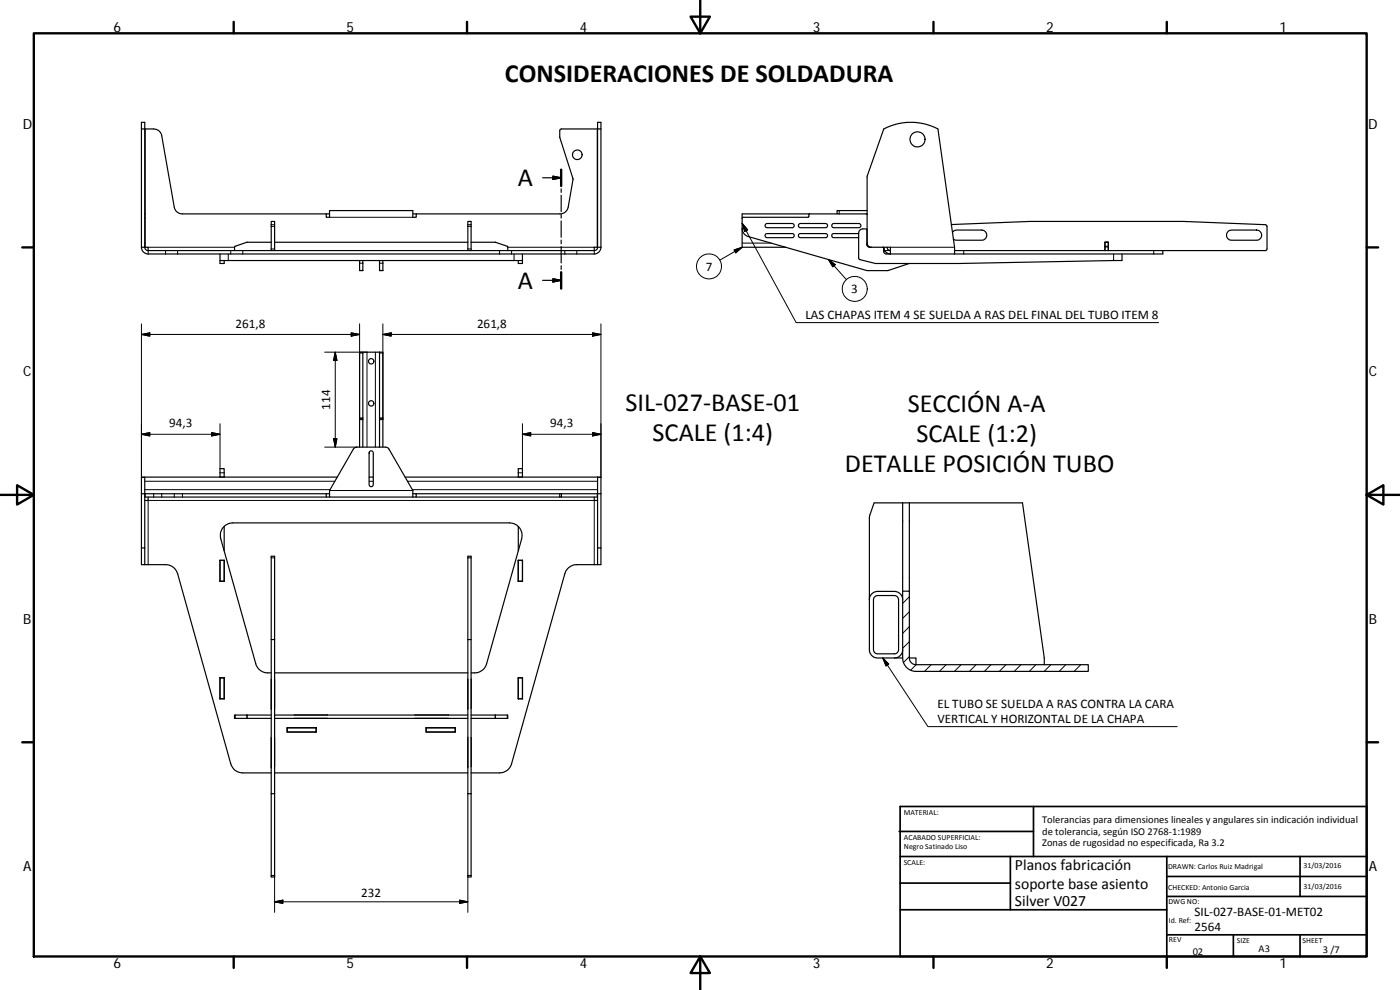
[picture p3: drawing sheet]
<svg xmlns="http://www.w3.org/2000/svg" width="420mm" height="297mm" viewBox="0 0 420 297" stroke-linecap="round" stroke-linejoin="round" font-family="sans-serif">
<g fill="none" stroke="#000" stroke-width=".36">
<path d="M42.4 38.7v-2h1v2M42.4 38.7h1M42.4 38.7v35.5M43.4 38.7v35.5l.4 .8 .7 .2M179.3 36.7h1v2h-1zM179.3 38.7v35.5l-.2 .6-.8 .4M180.3 38.7v35.5M162.8 53.3h5.6M165.9 52.9l2.5 .4-2.5 .5zM168.4 50.9v4.9M168.4 56.7v1M168.4 58.6v4.9"/>
<path d="M42.4 74.2a2 2 0 0 0 2.1 2h133.8a2.01 2.01 0 0 0 2-2M42.4 74.2h1.1M43.4 64.2h.1M43.5 74.2h1v1M44.5 75.2h36.9M66 76.2v2.9h1.3v-.9M66 78.2h90.8M81.4 66.4h1v8.8h-1zM81.4 72.7h-7.3l-3.6 1.2-.1 1.3M82.4 72.7h58M82.4 75.2h58M98.9 64.2h-44.2a2.46 2.46 0 0 1-2.4-2.1l-3.8-21.3a2.43 2.43 0 0 0-2.4-2.1h-2.6v35.5"/>
<path d="M108.9 78.2v3h-1v-3M114.9 78.2v3h-1v-3M123.9 64.2h44.2a2.46 2.46 0 0 0 2.4-2.1l1.5-8.4-4-12.4v-2.3l.5-.3h10.8v35.5h-1v1M124.9 64.2v1h-1v-2h-25v2h-1v-1M140.4 66.4h1v8.8h-1zM141.4 72.7h7.3l3.6 1.2 .1 1.3M141.4 75.2h36.9M156.8 76.2v2.9h-1.3v-.9M168.4 64.4v1M168.4 66.3v4.9M168.4 72.1v1M168.4 74v4.9"/>
<path d="M168.4 79.8v1M179.3 64.2h.1M179.3 74.2h1M222.7 68.6v5.6h13.1M222.7 65.4v3.2M222.7 68.6a2.53 2.53 0 0 0 1.8 2.4l35.6 10.2h6.4l6.4-2.1M229.8 67.3l.4-.2h7.5a.64 .64 0 0 1 .7 .6 .64 .64 0 0 1-.7 .6h-7.5a.64 .64 0 0 1-.5-.3 .64 .64 0 0 1 .1-.7zM229.8 70.3l.4-.2h7.5a.61 .61 0 0 1 .7 .6 .61 .61 0 0 1-.7 .6h-7.5a.64 .64 0 0 1-.5-.4 .64 .64 0 0 1 .1-.6zM239.9 67.2l7.8-.1a.64 .64 0 0 1 .7 .6 .64 .64 0 0 1-.7 .6h-7.5a.63 .63 0 0 1-.6-.4 .63 .63 0 0 1 .3-.7zM239.9 70.1h7.8a.61 .61 0 0 1 .7 .6 .61 .61 0 0 1-.7 .6h-7.5a.63 .63 0 0 1-.6-.4 .63 .63 0 0 1 .3-.8zM243 64.2l-.5 1h-19.6l-.2 .2M249.8 67.3l.4-.2h7.5a.64 .64 0 0 1 .7 .6 .64 .64 0 0 1-.7 .6h-7.5a.64 .64 0 0 1-.5-.3 .64 .64 0 0 1 .1-.7z"/>
<path d="M251.2 64.2h-28.5v1.2M257.7 70.1h-7.5a.61 .61 0 0 0-.6 .6 .61 .61 0 0 0 .6 .6h7.5M260 64.2l.2 .2M260.2 72.9a1.23 1.23 0 0 0 1.3 1.3M260.2 63.2h-9v1h9M260.2 73.7v-20.7l5-14.3a17.5 17.5 0 0 1 16.3 0l5 35.5v2M265 74.2l.2 .1v1.3M265.2 74.2a2 2 0 0 0 2 2v-2h-6.2l-.6-.2-.2-.6v-4.7h-1.3a1.26 1.26 0 0 0-1.2 1.3l.1 7.7 4.9 1.4h25l49-.9v-2M265.2 75.4l.2 .6 .5 .2h20.6M266.2 74.2l.2 .6 .8 .4M285.5 67.4l23.5-1h46.3l24.5 1 .4 .5v6.8l-.3 .5h-30.9M285.8 69.7l.5-.4 .8-.3h7.5a1.52 1.52 0 0 1 1.5 1.5 1.52 1.52 0 0 1-1.5 1.6h-7.5l-1-.3"/>
<path d="M286.5 75.2h62.5v1h-62.5M331.6 75.2v-2.5h1v2.5M368.5 69.5l1.1-.5h7.5a1.52 1.52 0 0 1 1.5 1.5 1.52 1.52 0 0 1-1.5 1.6h-7.5a1.52 1.52 0 0 1-1.4-1 1.52 1.52 0 0 1 .3-1.6zM162.8 84.1h5.6M165.9 83.6l2.5 .5-2.5 .5zM168.4 81.7v4.9M108.9 105.7h5M113.9 105.7v19.9M113.9 105.7h1v19.9M106.2 134.6l.9-.4h8.6l.7 .2 7.5 12.8v1.9h-25v-1.9zM107.9 125.6h1v8.6M107.9 125.6v8.6"/>
<path d="M107.9 125.6v-19.9h1v19.9M111 135.4a.62 .62 0 0 1 .7-.1 .62 .62 0 0 1 .3 .6v9.5a.62 .62 0 0 1-.6 .6 .62 .62 0 0 1-.6-.6v-9.5zM113.9 125.6v8.6M113.9 125.6h1v8.6M42.4 148.1v-4.9h1v21.2M42.4 148.1h56.5M42.4 148.1v16.3M43.4 143.2h57.8M43.5 148.1v1h54.4M44.5 149.1v1.1h-1.1M66 143.1v.1M66 143.1v-2.5h1.3v2.5"/>
<path d="M67.3 143.1v.1M67.3 157.9v7.4M97.9 148.1v1h1M110.8 143.2h1.2M121.6 143.2h57.7M123.9 148.1h1v1h-1M124.9 148.1h43.1M124.9 149.1h43.1M155.5 140.6h1.3v2.5h-1.3zM155.5 143.1v.1M155.5 157.9v7.4M156.8 143.1v.1"/>
<path d="M178.3 149.1v1.1h1M179.3 143.2h1v4.9M179.3 143.2v21.2h1M180.3 148.1h-12.3v1h11.3v-1M180.3 148.1v16.3M270.9 150.9v26.5M272.9 150.9v26.5M42.4 164.4v5h1M42.4 164.4h1M43.4 169.4h6.3a3.8 3.8 0 0 1 3.6 2.7l15.9 57.1a3.7 3.7 0 0 0 3.7 2.7h8.5M43.4 164.4v5M66 174.4h1.3"/>
<path d="M66 168.1h1.3v6.3h-1.3zM81.4 166.9h1v96.2h-1zM140.4 166.9h1v96.2h-1zM155.5 168.1h1.3v6.3h-1.3zM155.5 174.4h1.3M179.3 164.4v5M179.3 169.4h-6.2a3.8 3.8 0 0 0-3.6 2.7l-16 57.1a3.7 3.7 0 0 1-3.6 2.7h-8.5M180.3 164.4v5h-1M260.9 180v-24.6l1.4-4.5h44.6l6.5 46.5v2M260.9 180v14.9a2.47 2.47 0 0 0 2.5 2.5h5a2.48 2.48 0 0 0 2.5-2.5M260.9 180a2.48 2.48 0 0 1 2.5-2.6h5a2.48 2.48 0 0 1 2.5 2.6v14.9M262.5 179.1l.9-.4h5a1.3 1.3 0 0 1 1.3 1.3v14.9a1.23 1.23 0 0 1-1.3 1.3h-5a1.23 1.23 0 0 1-1.3-1.3v-14.9z"/>
<path d="M270.9 177.4h2v20a2 2 0 0 0 2 2h51.7v2h-51.7a4 4 0 0 1-4-4v-2.5M270.9 177.4v2.6M81.4 191.9h1M140.4 191.9h1M268.4 197.4h2.5M272.9 197.4h2v2M66 209.6h1.3M66 203.4h1.3v6.3h-1.3zM81.4 214.5h-11v1h11M81.4 201.9a4 4 0 0 1-4.6-2.7l-10.5-37.5a3.7 3.7 0 0 1 3.6-4.8h83a3.8 3.8 0 0 1 3.7 4.8l-10.6 37.5a4 4 0 0 1-4.6 2.7M81.4 203.8v8.7M82.4 215.5h58"/>
<path d="M82.4 214.5h58M82.4 201.9h58M82.4 203.8v8.7M86.2 218.4h8.7v1.2M86.2 219.6h.1M86.2 218.4h8.7v1.2h-8.7zM86.2 218.4v1.2h8.7M88.3 215.5h10M88.3 214.5h10M94.9 219.6h.1M124.5 215.5h10.1M124.5 214.5h10.1"/>
<path d="M127.9 218.4h8.7v1.2M127.9 219.6h.1M127.9 218.4h8.7v1.2h-8.7zM127.9 218.4v1.2h8.7M136.6 219.6h.1M140.4 203.8v8.7M141.4 214.5h11v1h-11M141.4 203.8v8.7M155.5 203.4h1.3v6.3h-1.3zM155.5 209.6h1.3M81.4 238.1h1M81.4 221.3v8.7"/>
<path d="M82.4 221.3v8.7M82.4 231.9h58M140.4 238.1h1M140.4 221.3v8.7M141.4 221.3v8.7"/>
<circle cx="173.3" cy="46.4" r="1.44"/>
<circle cx="275.3" cy="41.8" r="2.27"/>
<circle cx="111.4" cy="108.4" r=".8"/>
<circle cx="111.4" cy="121" r=".8"/>
</g>
<g fill="none" stroke="#000" stroke-width=".3">
<path d="M43.4 72.9h.1M43.4 65.4h.1M44.5 74.2h25.9M44.5 75.2v1M49.7 75.2v1M53.3 75.2v1M68.5 76.2v2M69.2 75.2v1M72.9 75.2v1M81.4 67.9h1M81.4 74.7h1M81.4 67.4h1"/>
<path d="M98.9 65.2h25M107.9 79h1M113.9 79h1M140.4 67.9h1M140.4 74.7h1M140.4 67.4h1M149.9 75.2v1M152.4 74.2h25.9M153.5 75.2v1M154.3 76.2v2M169.5 75.2v1M173.1 75.2v1"/>
<path d="M178.3 75.2v1M179.3 72.9h.1M179.3 65.4h.1M220.3 75l2.4-.8-1.9 1.7zM222.7 67l16.2 29.8h108.8M222.7 67l1.7 2-.9 .4zM222.7 72.9h8.8M222.7 74.2l-6.7 3.8M248.6 77.9l2.1 1.5-.8 .7zM248.6 77.9l5.4 6M251.9 63.2v1M265.5 75.2h1.7"/>
<path d="M267.2 74.2h19.3M289.2 75.2v1M331.6 72.7h1M331.6 74.1h1M331.6 73.9h1M334.2 76.2v2M346.3 75.2v1M42.4 97.2v46h1M105.4 99.9l2.5 .5-2.5 .5zM107.9 81.1h1M107.9 97.2v28.7h1M113.9 81.1h1"/>
<path d="M114.9 97.2v28.7h-1M177.8 99.9l2.5 .5-2.5 .5zM180.3 97.2v46M42.4 100.4l2.5-.5v1zM42.4 100.4h65.5M97.4 105.7h12.7v28.5M100.6 105.7v28.5M100.6 105.7l.5 2.4h-1zM107.9 105.9h1M112.7 105.7v28.5M113.9 105.9h1M114.9 100.4l2.5-.5v1z"/>
<path d="M114.9 100.4h65.4M42.4 130.3l2.5-.5v1zM42.4 130.3h23.6M63.5 129.8l2.5 .5-2.5 .5zM66 127.1v13.5M97.4 134.2h9.7M100.1 131.6h1l-.5 2.6zM107.9 125.4h1M113.9 125.4h1M156.8 130.3l2.5-.5v1zM156.8 127.1v13.5M156.8 130.3h23.5"/>
<path d="M177.8 129.8l2.5 .5-2.5 .5zM43.4 144.4h57.1M43.4 146.9h55.6M46.1 148.1v1M48.5 148.1v1M52.3 148.1v1M54.7 148.1v1M66 141.9h1.3M98.9 147.2h25M110.8 144.4h1.2M122.3 144.4h57M123.8 146.9h55.5"/>
<path d="M155.5 141.9h1.3M168.5 148.1v1M179.3 143.2h1M44.5 169.4v-19.2h133.8v19.2M81.4 167.4h1M140.4 167.4h1M272.9 179l-2 2M264.9 197.4l13.6 20.6h74.8M264.9 197.4l1.8 1.9-.8 .5zM272.9 197l-1.8 1.8M272.9 192.5l-2 2M272.9 188l-2 2"/>
<path d="M272.9 183.5l-2 2M275 199.4l-1.7 1.7M279.5 199.4l-2 2M283.9 199.4l-2 2M288.4 199.4l-2 2M292.9 199.4l-2 2M297.4 199.4l-2 2M301.9 199.4l-2 2M306.4 199.4l-2 2M310.9 199.4l-2 2M315.4 199.4l-2 2M319.9 199.4l-2 2"/>
<path d="M324.3 199.4l-1.9 2M70.6 214.5v1M74.1 214.5v1M74.2 214.5v1M148.6 214.5v1M148.7 214.5v1M152.2 214.5v1M81.4 262.7h1v11M82.4 270.6l2.5-.5v1zM82.4 270.6h58M137.9 270.1l2.5 .5-2.5 .5zM141.4 262.7h-1v11"/>
<circle cx="212.8" cy="79.9" r="3.8"/>
<circle cx="256.5" cy="86.7" r="3.8"/>
</g>
<g fill="#000">
<circle cx="81.4" cy="212.5" r=".18"/>
<circle cx="140.4" cy="212.5" r=".18"/>
<circle cx="81.4" cy="230" r=".18"/>
<circle cx="140.4" cy="230" r=".18"/>
</g>
<g fill="none" stroke="#000" stroke-width=".71">
<path d="M10.1 10h400.1v277h-400.1zM70.1 6.6v3.4M140.2 6.6v3.4M207.3 5h5.8l-2.9 5zM210.2 0v10M280.2 6.6v3.4M350.2 6.6v3.4M168.4 50.9v4.9M6.7 74.2h3.4M410.2 74.2h3.4M168.4 81.7v4.9M.2 148.5h9.9"/>
<path d="M5.1 145.6l5 2.9-5 2.9zM410.2 148.5l5-2.9v5.8zM410.2 148.5h9.9M6.7 222.7h3.4M410.2 222.7h3.4M70.1 287v3.4M140.2 287v3.4M210.2 287l2.9 5h-5.8zM210.2 287v10M280.2 287v3.4M350.2 287v3.4"/>
</g>
<g fill="none" stroke="#000" stroke-width=".51">
<path d="M269.8 249.5h40.4M270.1 257h140.1M270.1 242h140.1v45h-140.1zM303.2 257v16M310.2 242v15M350.2 257v30M390.2 257v12M270.1 273h80.1M270.1 265h33.1M350.2 269h60M350.2 263h60M350.2 280.5h60"/>
<path d="M370.2 280.5v6.5M390.2 280.5v6.5"/>
</g>
<path d="M165.9 52.9l2.5 .4-2.5 .5zM165.9 83.6l2.5 .5-2.5 .5z" fill="#000" stroke="#000" stroke-width=".36"/>
<g fill="#000" stroke="#000" stroke-width=".3">
<path d="M220.3 75l2.4-.8-1.9 1.7zM222.7 67l1.7 2-.9 .4zM248.6 77.9l2.1 1.5-.8 .7zM42.4 100.4l2.5-.5v1zM114.9 100.4l2.5-.5v1zM100.6 105.7l.5 2.4h-1zM105.4 99.9l2.5 .5-2.5 .5zM177.8 99.9l2.5 .5-2.5 .5zM42.4 130.3l2.5-.5v1zM63.5 129.8l2.5 .5-2.5 .5zM100.1 131.6h1l-.5 2.6zM156.8 130.3l2.5-.5v1z"/>
<path d="M177.8 129.8l2.5 .5-2.5 .5zM264.9 197.4l1.8 1.9-.8 .5zM82.4 270.6l2.5-.5v1zM137.9 270.1l2.5 .5-2.5 .5z"/>
</g>
<g font-size="7.9">
<text x="151.5" y="24.5">CONSIDERACIONES DE SOLDADURA</text>
<text x="155.4" y="55.9">A</text>
<text x="155.4" y="86.6">A</text>
<text x="187.7" y="123.2">SIL‐027‐BASE‐01</text>
<text x="272.4" y="123.6">SECCIÓN A‐A</text>
<text x="195.8" y="132.2">SCALE (1:4)</text>
<text x="275" y="132.6">SCALE (1:2)</text>
<text x="253.6" y="141.6">DETALLE POSICIÓN TUBO</text>
</g>
<g font-size="4.7">
<text x="304.6" y="261.2">Planos fabricación</text>
<text x="304.6" y="266.6">soporte base asiento</text>
<text x="304.6" y="272">Silver V027</text>
</g>
<g font-size="4.2">
<text x="34" y="9.6">6</text>
<text x="104" y="9.6">5</text>
<text x="174" y="9.6">4</text>
<text x="244" y="9.6">3</text>
<text x="314" y="9.6">2</text>
<text x="384" y="9.6">1</text>
<text x="6.8" y="38.7">D</text>
<text x="410.6" y="38.7">D</text>
<text x="7" y="112.9">C</text>
<text x="410.8" y="112.9">C</text>
<text x="7" y="187.1">B</text>
<text x="410.8" y="187.1">B</text>
<text x="7" y="261.3">A</text>
<text x="410.8" y="261.3">A</text>
<text x="34" y="290.4">6</text>
<text x="104" y="290.4">5</text>
<text x="174" y="290.4">4</text>
<text x="244" y="290.4">3</text>
<text x="314" y="290.4">2</text>
<text x="384" y="290.4">1</text>
</g>
<g font-size="3.9">
<text x="211.8" y="81.2">7</text>
<text x="255.5" y="87.9">3</text>
<text x="241.7" y="95.8">LAS CHAPAS ITEM 4 SE SUELDA A RAS DEL FINAL DEL TUBO ITEM 8</text>
<text x="70.7" y="98.3">261,8</text>
<text x="143.2" y="98.3">261,8</text>
<text x="99.1" y="122.9" transform="rotate(-90 99.1 122.9)">114</text>
<text x="50.8" y="128.2">94,3</text>
<text x="165.1" y="128.2">94,3</text>
<text x="281.3" y="212.4">EL TUBO SE SUELDA A RAS CONTRA LA CARA</text>
<text x="281.3" y="217">VERTICAL Y HORIZONTAL DE LA CHAPA</text>
<text x="108.4" y="269">232</text>
<text x="358.5" y="274.9">SIL‐027‐BASE‐01‐MET02</text>
<text x="358.5" y="279.4">2564</text>
</g>
<g font-size="3.1">
<text x="312.8" y="246.8">Tolerancias para dimensiones lineales y angulares sin indicación individual</text>
<text x="312.8" y="250.4">de tolerancia, según ISO 2768‐1:1989</text>
<text x="312.8" y="254">Zonas de rugosidad no especificada, Ra 3.2</text>
<text x="357.9" y="286.4">02</text>
<text x="377.7" y="285.6">A3</text>
<text x="397" y="285.9">3 /7</text>
</g>
<g font-size="2.4">
<text x="271.2" y="244.4">MATERIAL:</text>
<text x="271.3" y="251.9">ACABADO SUPERFICIAL:</text>
<text x="271.3" y="254.6">Negro Satinado Liso</text>
<text x="271.2" y="259.7">SCALE:</text>
<text x="350.6" y="260.8">DRAWN: Carlos Ruiz Madrigal</text>
<text x="391.2" y="260.6">31/03/2016</text>
<text x="350.6" y="267">CHECKED: Antonio Garcia</text>
<text x="391.2" y="266.6">31/03/2016</text>
<text x="350.7" y="271.4">DWG NO:</text>
<text x="350.8" y="276.8">Id. Ref:</text>
<text x="350.8" y="282.8">REV</text>
<text x="371.2" y="282.9">SIZE</text>
<text x="390.9" y="282.9">SHEET</text>
</g>
</svg>
